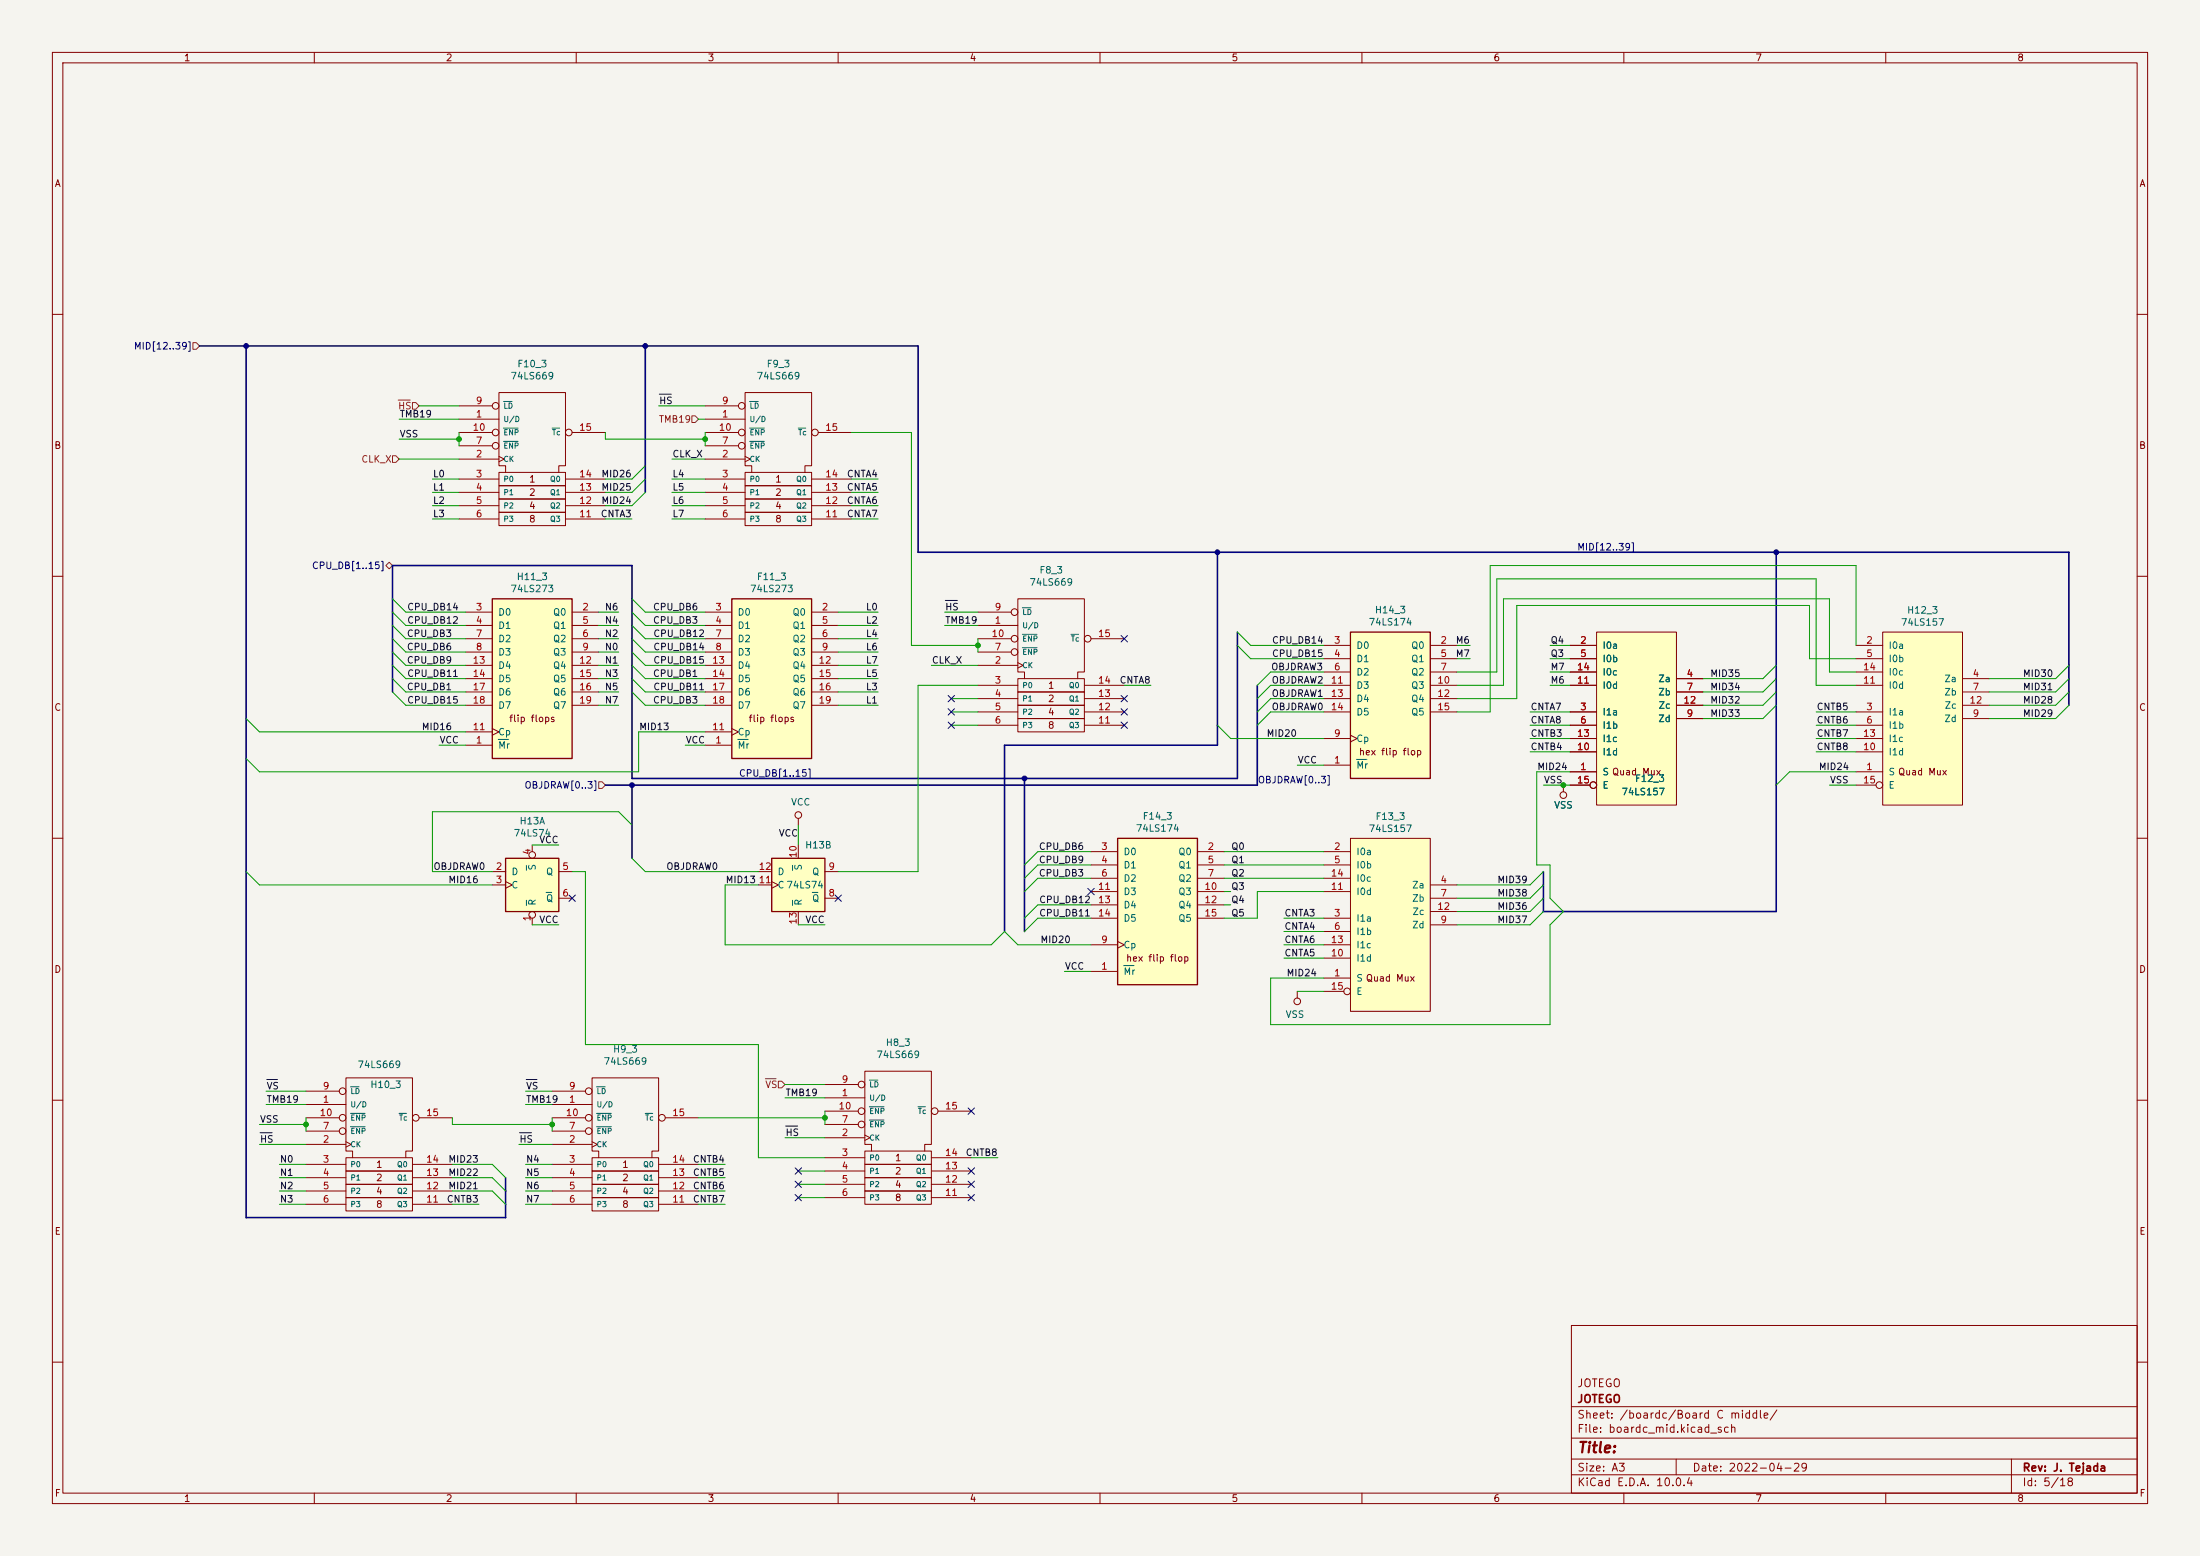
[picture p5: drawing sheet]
<svg xmlns="http://www.w3.org/2000/svg" width="420mm" height="297mm" viewBox="0 0 420 297" stroke-linecap="round" stroke-linejoin="round" font-family="sans-serif">
<path d="M0 0h420v297h-420z" fill="#f5f4ef" stroke="#f5f4ef" stroke-width=".19"/>
<g fill="none" stroke="#840000" stroke-width=".19">
<path d="M10 10h400v277h-400zM12 12h396v273h-396zM60 10v2M110 10v2M160 10v2M210 10v2M260 10v2M310 10v2M360 10v2M10 60h2M408 60h2M10 110h2"/>
<path d="M186.7 119.4h7.6M186.7 116.8h6.3M408 110h2M186.7 127h7.6M186.7 130.8h7.6M186.7 133.4h7.6M186.7 135.9h7.6M186.7 138.4h7.6M186.7 124.5h6.3M186.7 121.9h6.3M194.3 129.5h12.7v2.6h-12.7zM194.3 132.1h12.7v2.5h-12.7z"/>
<path d="M194.3 134.6h12.7v2.6h-12.7zM194.3 137.2h12.7v2.5h-12.7zM194.3 126.5l1 .5-1 .5M195.6 129.5v-1.2h-1.3v-14h12.7v14h-1.3v1.2M207 130.8h7.6M207 133.4h7.6M207 135.9h7.6M207 138.4h7.6M208.3 121.9h6.3M10 160h2M298.4 149.9v1.2M408 160h2"/>
<path d="M10 210h2M408 210h2M300 253h108v32h-108zM10 260h2M300 278.5h108M300 274.5h108M300 268.5h108M320 278.5v3M384 278.5v6.5M408 260h2M60 285v2M110 285v2"/>
<path d="M160 285v2M210 285v2M260 285v2M300 281.5h108M310 285v2M360 285v2"/>
<circle cx="193.7" cy="116.8" r=".63"/>
<circle cx="193.7" cy="124.5" r=".63"/>
<circle cx="193.7" cy="121.9" r=".63"/>
<circle cx="207.6" cy="121.9" r=".63"/>
<circle cx="298.4" cy="151.8" r=".63"/>
</g>
<path d="M195.2 116h1.6M195.2 123.6h2.8M195.2 121.1h2.8M204.5 121.1h1.4" fill="none" stroke="#006464" stroke-width=".19"/>
<path d="M139.7 114.3h15.2v30.5h-15.2z" fill="#ffffc2"/>
<path d="M139.7 114.3h15.2v30.5h-15.2z" fill="none" stroke="#840000" stroke-width=".25"/>
<g fill="none" stroke="#840000" stroke-width=".19">
<path d="M134.6 116.8h5.1M134.6 119.4h5.1M154.9 116.8h5.1M154.9 119.4h5.1M134.6 121.9h5.1M134.6 124.5h5.1M134.6 139.7h5.1M134.6 127h5.1M134.6 129.5h5.1M134.6 132.1h5.1M134.6 134.6h5.1M139.7 139.1l1.3 .6-1.3 .6"/>
<path d="M154.9 121.9h5.1M154.9 124.5h5.1M154.9 127h5.1M154.9 129.5h5.1M154.9 132.1h5.1M154.9 134.6h5.1M134.6 142.2h5.1"/>
</g>
<path d="M140.8 141.1h2" fill="none" stroke="#006464" stroke-width=".19"/>
<path d="M94 114.3h15.2v30.5h-15.2z" fill="#ffffc2"/>
<path d="M94 114.3h15.2v30.5h-15.2z" fill="none" stroke="#840000" stroke-width=".25"/>
<g fill="none" stroke="#840000" stroke-width=".19">
<path d="M88.9 116.8h5.1M88.9 119.4h5.1M109.2 116.8h5.1M109.2 119.4h5.1M88.9 121.9h5.1M88.9 124.5h5.1M88.9 139.7h5.1M88.9 127h5.1M88.9 129.5h5.1M88.9 132.1h5.1M88.9 134.6h5.1M94 139.1l1.2 .6-1.2 .6"/>
<path d="M109.2 121.9h5.1M109.2 124.5h5.1M109.2 127h5.1M109.2 129.5h5.1M109.2 132.1h5.1M109.2 134.6h5.1M88.9 142.2h5.1M247.6 189.2v1.3"/>
<circle cx="247.6" cy="191.1" r=".63"/>
</g>
<path d="M95.1 141.1h2" fill="none" stroke="#006464" stroke-width=".19"/>
<path d="M257.8 160h15.2v33h-15.2z" fill="#ffffc2"/>
<g fill="none" stroke="#840000" stroke-width=".19">
<path d="M252.7 162.6h5.1M252.7 175.3h5.1M252.7 165.1h5.1M252.7 177.8h5.1M252.7 170.2h5.1M252.7 167.6h5.1M257.8 160h15.2v33h-15.2zM273 168.9h5.1M273 171.5h5.1M273 176.5h5.1M273 174h5.1M252.7 186.7h5.1"/>
<path d="M252.7 182.9h5.1M252.7 180.3h5.1M252.7 189.2h3.8"/>
<circle cx="257.2" cy="189.2" r=".63"/>
</g>
<path d="M213.4 160h15.2v28h-15.2z" fill="#ffffc2"/>
<path d="M213.4 160h15.2v28h-15.2z" fill="none" stroke="#840000" stroke-width=".25"/>
<g fill="none" stroke="#840000" stroke-width=".19">
<path d="M208.3 162.6h5.1M208.3 165.1h5.1M208.3 167.6h5.1M208.3 170.2h5.1M208.3 172.7h5.1M208.3 175.3h5.1M213.4 179.7l1.2 .6-1.2 .7M228.6 162.6h5.1M228.6 165.1h5.1M228.6 167.6h5.1M228.6 170.2h5.1M228.6 172.7h5.1"/>
<path d="M228.6 175.3h5.1M208.3 185.4h5.1M208.3 180.3h5.1M157.5 209.6h7.6M157.5 217.2h7.6M157.5 214.6h6.3M157.5 207h6.3M157.5 212.1h6.3M165.1 219.7h12.7v2.5h-12.7zM165.1 216.7l1 .5-1 .5M166.4 219.7v-1.3h-1.3v-13.9h12.7v13.9h-1.3v1.3M179.1 212.1h6.3"/>
<path d="M157.5 221h7.6M157.5 223.5h7.6M157.5 226.1h7.6M157.5 228.6h7.6M165.1 222.2h12.7v2.6h-12.7zM165.1 224.8h12.7v2.5h-12.7zM165.1 227.3h12.7v2.6h-12.7zM177.8 221h7.6M177.8 223.5h7.6M177.8 226.1h7.6M177.8 228.6h7.6"/>
<circle cx="164.5" cy="212.1" r=".63"/>
<circle cx="164.5" cy="207" r=".63"/>
<circle cx="164.5" cy="214.6" r=".63"/>
<circle cx="178.4" cy="212.1" r=".63"/>
</g>
<path d="M214.5 184.3h2M166 213.8h2.8M166 206.2h1.6M166 211.3h2.8M175.2 211.3h1.5" fill="none" stroke="#006464" stroke-width=".19"/>
<path d="M257.8 120.7h15.2v27.9h-15.2z" fill="#ffffc2"/>
<path d="M257.8 120.7h15.2v27.9h-15.2z" fill="none" stroke="#840000" stroke-width=".25"/>
<g fill="none" stroke="#840000" stroke-width=".19">
<path d="M252.7 123.2h5.1M252.7 125.7h5.1M252.7 128.3h5.1M252.7 130.8h5.1M252.7 133.4h5.1M252.7 135.9h5.1M273 123.2h5.1M273 125.7h5.1M273 128.3h5.1M273 130.8h5.1M273 133.4h5.1M273 135.9h5.1"/>
<path d="M252.7 146.1h5.1M252.7 141h5.1M257.8 140.3l1.3 .7-1.3 .6"/>
</g>
<path d="M259 144.9h1.9" fill="none" stroke="#006464" stroke-width=".19"/>
<path d="M147.3 163.8h10.2v10.2h-10.2z" fill="#ffffc2"/>
<path d="M147.3 163.8h10.2v10.2h-10.2z" fill="none" stroke="#840000" stroke-width=".25"/>
<path d="M144.8 166.4h2.5M144.8 168.9h2.5M147.3 168.3l1.3 .6-1.3 .6M152.4 161.3v2.5M152.4 174v2.5M157.5 171.5h2.5M157.5 166.4h2.5" fill="none" stroke="#840000" stroke-width=".19"/>
<path d="M151.3 165.2v.9M151.3 171.8v1M155.1 170.3h1" fill="none" stroke="#006464" stroke-width=".19"/>
<path d="M304.8 120.7h15.2v33h-15.2z" fill="#ffffc2"/>
<g fill="none" stroke="#840000" stroke-width=".19">
<path d="M134.6 77.5h6.4M134.6 80h7.6M134.6 87.6h7.6M134.6 91.4h7.6M134.6 94h7.6M134.6 96.5h7.6M134.6 99.1h7.6M134.6 85.1h6.4M134.6 82.6h6.4M142.2 90.2h12.7v2.5h-12.7zM142.2 92.7h12.7v2.6h-12.7zM142.2 95.3h12.7v2.5h-12.7z"/>
<path d="M142.2 97.8h12.7v2.5h-12.7zM142.2 87.1l1.1 .5-1.1 .5M143.5 90.2v-1.3h-1.3v-14h12.7v14h-1.2v1.3M154.9 91.4h7.7M154.9 94h7.7M154.9 96.5h7.7M154.9 99.1h7.7M156.2 82.6h6.4M299.7 123.2h5.1M299.7 135.9h5.1M299.7 125.7h5.1M299.7 138.4h5.1"/>
<path d="M299.7 130.8h5.1M299.7 128.3h5.1M304.8 120.7h15.2v33h-15.2zM320 129.5h5.1M320 132.1h5.1M320 137.2h5.1M320 134.6h5.1M152.4 156.2v1.3M299.7 147.3h5.1M299.7 143.5h5.1M299.7 141h5.1M299.7 149.9h3.8"/>
<circle cx="141.6" cy="77.5" r=".63"/>
<circle cx="141.6" cy="82.5" r=".63"/>
<circle cx="141.6" cy="85.1" r=".63"/>
<circle cx="155.6" cy="82.5" r=".63"/>
<circle cx="152.4" cy="155.6" r=".63"/>
<circle cx="304.2" cy="149.9" r=".63"/>
</g>
<path d="M143.1 76.6h1.6M143.1 84.3h2.8M143.1 81.7h2.8M152.4 81.7h1.4" fill="none" stroke="#006464" stroke-width=".19"/>
<path d="M359.4 120.7h15.2v33h-15.2z" fill="#ffffc2"/>
<g fill="none" stroke="#840000" stroke-width=".19">
<path d="M87.6 77.5h6.4M87.6 80h7.6M87.6 87.6h7.6M87.6 91.4h7.6M87.6 94h7.6M87.6 96.5h7.6M87.6 99.1h7.6M87.6 85.1h6.4M87.6 82.6h6.4M95.2 90.2h12.7v2.5h-12.7zM95.2 92.7h12.7v2.6h-12.7zM95.2 95.3h12.7v2.5h-12.7z"/>
<path d="M95.2 97.8h12.7v2.5h-12.7zM95.2 87.1l1.1 .5-1.1 .5M96.5 90.2v-1.3h-1.3v-14h12.7v14h-1.2v1.3M107.9 91.4h7.7M107.9 94h7.7M107.9 96.5h7.7M107.9 99.1h7.7M109.2 82.6h6.4M354.3 123.2h5.1M354.3 135.9h5.1M354.3 125.7h5.1M354.3 138.4h5.1"/>
<path d="M354.3 130.8h5.1M354.3 128.3h5.1M359.4 120.7h15.2v33h-15.2zM374.6 129.5h5.1M374.6 132.1h5.1M374.6 137.2h5.1M374.6 134.6h5.1M354.3 147.3h5.1M354.3 143.5h5.1M354.3 141h5.1M354.3 149.9h3.8"/>
<circle cx="94.6" cy="77.5" r=".63"/>
<circle cx="94.6" cy="85.1" r=".63"/>
<circle cx="94.6" cy="82.5" r=".63"/>
<circle cx="108.6" cy="82.5" r=".63"/>
<circle cx="358.8" cy="149.9" r=".63"/>
</g>
<path d="M96.1 76.6h1.6M96.1 84.3h2.8M96.1 81.7h2.8M105.4 81.7h1.4" fill="none" stroke="#006464" stroke-width=".19"/>
<path d="M96.5 163.8h10.2v10.2h-10.2z" fill="#ffffc2"/>
<path d="M96.5 163.8h10.2v10.2h-10.2z" fill="none" stroke="#840000" stroke-width=".25"/>
<g fill="none" stroke="#840000" stroke-width=".19">
<path d="M299.7 123.2h5.1M299.7 135.9h5.1M299.7 125.7h5.1M299.7 138.4h5.1M299.7 130.8h5.1M299.7 128.3h5.1M320 129.5h5.1M320 132.1h5.1M320 137.2h5.1M320 134.6h5.1M299.7 147.3h5.1M299.7 143.5h5.1"/>
<path d="M299.7 141h5.1M299.7 149.9h3.8M94 166.4h2.5M94 168.9h2.5M96.5 168.3l1.3 .6-1.3 .6M101.6 161.3v1.3M101.6 175.3v1.2M106.7 166.4h2.5M106.7 171.5h2.5M58.4 210.8h7.6M58.4 218.4h7.6M58.4 215.9h6.4"/>
<path d="M58.4 208.3h6.4M58.4 213.4h6.4M66 217.9l1.1 .5-1.1 .5M80 213.4h6.4M105.4 210.8h7.6M105.4 218.4h7.6M105.4 215.9h6.4M105.4 208.3h6.4M105.4 213.4h6.4M113 217.9l1 .5-1 .5M127 213.4h6.3M58.4 222.2h7.6"/>
<path d="M58.4 224.8h7.6M58.4 227.3h7.6M58.4 229.9h7.6M66 221h12.7v2.5h-12.7zM66 223.5h12.7v2.6h-12.7zM66 226.1h12.7v2.5h-12.7zM66 228.6h12.7v2.5h-12.7zM67.3 221v-1.3h-1.3v-14h12.7v14h-1.2v1.3M78.7 222.2h7.7M78.7 224.8h7.7M78.7 227.3h7.7M78.7 229.9h7.7"/>
<path d="M105.4 222.2h7.6M105.4 224.8h7.6M105.4 227.3h7.6M105.4 229.9h7.6M113 221h12.7v2.5h-12.7zM113 223.5h12.7v2.6h-12.7zM113 226.1h12.7v2.5h-12.7zM113 228.6h12.7v2.5h-12.7zM114.3 221v-1.3h-1.3v-14h12.7v14h-1.2v1.3M125.7 222.2h7.6M125.7 224.8h7.6M125.7 227.3h7.6"/>
<path d="M125.7 229.9h7.6"/>
<circle cx="304.2" cy="149.9" r=".63"/>
<circle cx="101.6" cy="174.6" r=".63"/>
<circle cx="101.6" cy="163.2" r=".63"/>
<circle cx="65.4" cy="213.4" r=".63"/>
<circle cx="65.4" cy="208.3" r=".63"/>
<circle cx="65.4" cy="215.9" r=".63"/>
<circle cx="79.4" cy="213.4" r=".63"/>
<circle cx="112.4" cy="213.4" r=".63"/>
<circle cx="112.4" cy="208.3" r=".63"/>
<circle cx="112.4" cy="215.9" r=".63"/>
<circle cx="126.4" cy="213.4" r=".63"/>
</g>
<path d="M100.5 165.2v.9M100.5 171.8v1M104.3 170.3h1M66.9 215.1h2.8M66.9 207.4h1.6M66.9 212.5h2.8M76.2 212.5h1.4M113.9 215.1h2.8M113.9 207.4h1.6M113.9 212.5h2.8M123.2 212.5h1.4" fill="none" stroke="#006464" stroke-width=".19"/>
<path d="M36.8 65.4h.7l.6 .6-.6 .7h-.7zM76 76.4h2.3M78.7 76.8h.7l.6 .7-.6 .6h-.7zM132.1 79.4h.6l.6 .6-.6 .6h-.6zM74.9 87h.7l.6 .6-.6 .7h-.7zM73.7 108l.6-.7 .6 .7-.6 .6zM114.3 149.2h.6l.7 .7-.7 .6h-.6zM146.1 205.9h2.1M148.6 206.4h.6l.7 .6-.7 .6h-.6z" fill="none" stroke="#725600" stroke-width=".19"/>
<path d="M125.9 75.2h2.2M180.5 114.6h2.3M49.7 216.2h2.2M50.9 206.1h2.1M99.2 216.2h2.3M100.5 206.1h2M150 214.9h2.3" fill="none" stroke="#0f0f0f" stroke-width=".19"/>
<path d="M38.1 66h137.2v39.4h219.7v29.2M47 66v166.4h49.5v-7.6M123.2 66v28M232.4 105.4v36.8h-40.6v35.6M339.1 105.4v68.6h-44.5v-7.6M236.2 120.7v27.9h-115.6v-40.6h-45.7v24.1M240 130.8v19.1h-124.4M120.6 149.9v13.9M195.6 148.6v29.2" fill="none" stroke="#000084" stroke-width=".3"/>
<g fill="none" stroke="#009600" stroke-width=".19">
<path d="M80 77.5h7.6M125.7 77.5h8.9M76.2 83.8h11.4M76.2 87.6h11.4M76.2 80h11.4M82.5 99.1h5.1M82.5 96.5h5.1M82.5 94h5.1M82.5 91.4h5.1M87.6 82.6v2.5M115.6 99.1h5M115.6 82.6v1.2h19"/>
<path d="M123.2 94l-2.6 2.5h-5M123.2 91.4l-2.6 2.6h-5M123.2 88.9l-2.6 2.5h-5M128.3 99.1h6.3M128.3 96.5h6.3M128.3 94h6.3M128.3 91.4h6.3M128.3 87.6h6.3M133.3 80h1.3M134.6 82.6v2.5M162.6 99.1h5M162.6 96.5h5"/>
<path d="M162.6 82.6h11.4v40.6h12.7M162.6 94h5M162.6 91.4h5M74.9 119.4l2.6 2.5h11.4M74.9 116.8l2.6 2.6h11.4M74.9 114.3l2.6 2.5h11.4M114.3 119.4h3.8M114.3 116.8h3.8M120.6 119.4l2.6 2.5h11.4M120.6 116.8l2.6 2.6h11.4M120.6 114.3l2.6 2.5h11.4M160 119.4h7.6"/>
<path d="M160 116.8h7.6M180.3 119.4h6.4M180.3 116.8h6.4M47 137.2l2.5 2.5h39.4M74.9 124.5l2.6 2.5h11.4M74.9 129.5l2.6 2.6h11.4M74.9 127l2.6 2.5h11.4M74.9 132.1l2.6 2.5h11.4M74.9 121.9l2.6 2.6h11.4M114.3 127h3.8M114.3 132.1h3.8M114.3 121.9h3.8"/>
<path d="M114.3 129.5h3.8M114.3 134.6h3.8M114.3 124.5h3.8M120.6 124.5l2.6 2.5h11.4M120.6 129.5l2.6 2.6h11.4M120.6 127l2.6 2.5h11.4M120.6 132.1l2.6 2.5h11.4M120.6 121.9l2.6 2.6h11.4M134.6 139.7h-12.7v7.6h-72.4l-2.5-2.5M160 127h7.6M160 132.1h7.6M160 121.9h7.6"/>
<path d="M160 129.5h7.6M160 134.6h7.6M160 124.5h7.6M177.8 127h8.9M181.6 135.9h5.1M181.6 138.4h5.1M181.6 133.4h5.1M186.7 130.8h-11.4v35.6h-15.3M186.7 121.9v2.6M214.6 130.8h5.1M232.4 138.4l2.5 2.6h17.8M236.2 120.7l2.6 2.5h13.9"/>
<path d="M236.2 123.2l2.6 2.5h13.9M252.7 130.8h-10.1l-2.6 2.6M252.7 135.9h-10.1l-2.6 2.5M252.7 133.4h-10.1l-2.6 2.5M252.7 128.3h-10.1l-2.6 2.5M278.1 123.2h2.6M278.1 128.3h7.6v-17.8h61v20.3h7.6M278.1 125.7h2.6M292.1 135.9h7.6M292.1 138.4h7.6M295.9 123.2h3.8M295.9 130.8h3.8"/>
<path d="M295.9 125.7h3.8M295.9 128.3h3.8M339.1 129.5l-2.6 2.6h-11.4M339.1 127l-2.6 2.5h-11.4M339.1 132.1l-2.6 2.5h-11.4M339.1 134.6l-2.6 2.6h-11.4M346.7 135.9h7.6M346.7 138.4h7.6M354.3 123.2v-15.2h-69.8v27.9h-6.4M354.3 128.3h-5.1v-14h-62.2v16.5h-8.9M354.3 125.7h-8.9v-10.1h-55.8v17.8h-11.5M395 129.5l-2.6 2.6h-12.7"/>
<path d="M395 127l-2.6 2.5h-12.7M395 132.1l-2.6 2.5h-12.7M395 134.6l-2.6 2.6h-12.7M83.8 142.2h5.1M120.6 157.5l-2.5-2.6h-35.6v11.5h11.5M130.8 142.2h3.8M152.4 157.5v3.8M247.6 146.1h5.1M292.1 143.5h7.6M292.1 141h7.6M294.6 149.9h5.1M299.7 147.3h-6.3v17.8h2.5v6.4l2.5 2.5-2.5 2.5v19.1h-53.3v-8.9h10.1"/>
<path d="M346.7 143.5h7.6M346.7 141h7.6M349.2 149.9h5.1M354.3 147.3h-12.7l-2.5 2.6M47 166.4l2.5 2.5h44.5M101.6 176.5h5.1M101.6 161.3h5.1M109.2 166.4h2.6v33h33v21.6h12.7M120.6 163.8l2.6 2.6h21.6M144.8 168.9h-6.4v11.4h50.8l2.6-2.5 2.5 2.5h14M152.4 176.5h5.1M208.3 165.1h-10.2l-2.5 2.5"/>
<path d="M208.3 172.7h-10.2l-2.5 2.6M208.3 175.3h-10.2l-2.5 2.5M208.3 162.6h-10.2l-2.5 2.5M208.3 167.6h-10.2l-2.5 2.6M233.7 165.1h19M233.7 172.7h1.2M233.7 162.6h19M233.7 170.2h1.2M233.7 167.6h19M245.1 175.3h7.6M245.1 177.8h7.6M252.7 170.2h-12.7v5.1h-6.3"/>
<path d="M294.6 166.4l-2.5 2.5h-14M294.6 168.9l-2.5 2.6h-14M294.6 174l-2.5 2.5h-14M294.6 171.5l-2.5 2.5h-14M203.2 185.4h5.1M245.1 180.3h7.6M245.1 182.9h7.6M247.6 189.2h5.1M49.5 214.6h8.9M49.5 218.4h8.9M50.8 208.3h7.6M50.8 210.8h7.6"/>
<path d="M58.4 213.4v2.5M86.4 213.4v1.2h19M99.1 218.4h6.3M100.3 208.3h5.1M100.3 210.8h5.1M105.4 213.4v2.5M133.3 213.4h24.2M149.9 209.6h7.6M149.9 207h7.6M149.9 217.2h7.6M157.5 212.1v2.5M53.3 224.8h5.1"/>
<path d="M53.3 227.3h5.1M53.3 229.9h5.1M53.3 222.2h5.1M86.4 224.8h7.6l2.5 2.5M86.4 227.3h7.6l2.5 2.6M86.4 229.9h5M86.4 222.2h7.6l2.5 2.6M100.3 224.8h5.1M100.3 227.3h5.1M100.3 229.9h5.1M100.3 222.2h5.1M133.3 224.8h5.1"/>
<path d="M133.3 227.3h5.1M133.3 229.9h5.1M133.3 222.2h5.1M152.4 228.6h5.1M152.4 223.5h5.1M152.4 226.1h5.1M185.4 221h5.1"/>
</g>
<g fill="none" stroke="#000084" stroke-width=".19">
<path d="M181 132.7l1.2 1.3M181 137.8l1.2 1.2M181 135.3l1.2 1.2M182.2 132.7l-1.2 1.3M182.2 137.8l-1.2 1.2M182.2 135.3l-1.2 1.2M214 121.3l1.2 1.2M214 135.3l1.2 1.2M214 132.7l1.2 1.3M214 137.8l1.2 1.2M215.2 121.3l-1.2 1.2M215.2 135.3l-1.2 1.2"/>
<path d="M215.2 132.7l-1.2 1.3M215.2 137.8l-1.2 1.2M108.6 170.8l1.2 1.3M109.8 170.8l-1.2 1.3M159.4 170.8l1.2 1.3M160.6 170.8l-1.2 1.3M207.7 169.6l1.2 1.2M208.9 169.6l-1.2 1.2M184.8 211.5l1.2 1.2M186 211.5l-1.2 1.2M151.8 228l1.2 1.2M151.8 222.9l1.2 1.2"/>
<path d="M151.8 225.5l1.2 1.2M153 225.5l-1.2 1.2M153 228l-1.2 1.2M153 222.9l-1.2 1.2M184.8 225.5l1.2 1.2M184.8 222.9l1.2 1.2M184.8 228l1.2 1.2M186 225.5l-1.2 1.2M186 222.9l-1.2 1.2M186 228l-1.2 1.2"/>
</g>
<g fill="#000084" stroke="#000084" stroke-width=".19">
<circle cx="339.1" cy="105.4" r=".46"/>
<circle cx="232.4" cy="105.4" r=".46"/>
<circle cx="195.6" cy="148.6" r=".46"/>
<circle cx="123.2" cy="66" r=".46"/>
<circle cx="47" cy="66" r=".46"/>
<circle cx="120.6" cy="149.9" r=".46"/>
</g>
<g fill="#009600" stroke="#009600" stroke-width=".19">
<circle cx="298.4" cy="149.9" r=".46"/>
<circle cx="186.7" cy="123.2" r=".46"/>
<circle cx="157.5" cy="213.4" r=".46"/>
<circle cx="134.6" cy="83.8" r=".46"/>
<circle cx="87.6" cy="83.8" r=".46"/>
<circle cx="105.4" cy="214.6" r=".46"/>
<circle cx="58.4" cy="214.6" r=".46"/>
</g>
<text font-size="2" fill="#840000" x="301" y="277.8">Title:</text>
<g font-size="1.5" fill="#840000">
<text x="301" y="268.1">JOTEGO</text>
<text x="301" y="265.1">JOTEGO</text>
<text x="301" y="273.8">File: boardc_mid.kicad_sch</text>
<text x="301" y="271.1">Sheet: /boardc/Board C middle/</text>
<text x="301" y="281.2">Size: A3</text>
<text x="323" y="281.2">Date: 2022-04-29</text>
<text x="386" y="281.2">Rev: J. Tejada</text>
<text x="301" y="284">KiCad E.D.A. 10.0.4</text>
<text x="386" y="284">Id: 5/18</text>
</g>
<g font-size="1.3" fill="#840000">
<text x="35" y="12">1</text>
<text x="85" y="12">2</text>
<text x="135" y="12">3</text>
<text x="185" y="12">4</text>
<text x="235" y="12">5</text>
<text x="285" y="12">6</text>
<text x="335" y="12">7</text>
<text x="385" y="12">8</text>
<text x="10.3" y="36">A</text>
<text x="408.3" y="36">A</text>
<text x="10.3" y="86">B</text>
<text x="408.2" y="86">B</text>
<text x="100.9" y="92.4">1</text>
<text x="100.9" y="95">2</text>
<text x="147.9" y="92.4">1</text>
<text x="147.9" y="95">2</text>
<text x="100.9" y="97.5">4</text>
<text x="100.9" y="100">8</text>
<text x="147.9" y="97.5">4</text>
<text x="147.9" y="100">8</text>
<text x="200" y="131.8">1</text>
<text x="10.3" y="136">C</text>
<text x="200" y="134.3">2</text>
<text x="200" y="136.9">4</text>
<text x="408.2" y="136">C</text>
<text x="97.1" y="138.1">flip flops</text>
<text x="142.8" y="138.1">flip flops</text>
<text x="200" y="139.4">8</text>
<text x="259.3" y="144.5">hex flip flop</text>
<text x="10.3" y="186">D</text>
<text x="214.9" y="183.9">hex flip flop</text>
<text x="408.2" y="186">D</text>
<text x="170.7" y="222">1</text>
<text x="71.7" y="223.2">1</text>
<text x="71.7" y="225.8">2</text>
<text x="118.7" y="223.2">1</text>
<text x="118.7" y="225.8">2</text>
<text x="170.7" y="224.5">2</text>
<text x="170.7" y="227">4</text>
<text x="71.7" y="228.3">4</text>
<text x="71.7" y="230.8">8</text>
<text x="118.7" y="228.3">4</text>
<text x="118.7" y="230.8">8</text>
<text x="170.7" y="229.6">8</text>
<text x="10.3" y="236">E</text>
<text x="408.3" y="236">E</text>
<text x="10.3" y="286">F</text>
<text x="35" y="287">1</text>
<text x="85" y="287">2</text>
<text x="135" y="287">3</text>
<text x="185" y="287">4</text>
<text x="235" y="287">5</text>
<text x="285" y="287">6</text>
<text x="335" y="287">7</text>
<text x="385" y="287">8</text>
<text x="408.3" y="286">F</text>
</g>
<g font-size="1.3" fill="#000084">
<text x="25.5" y="67">MID[12..39]</text>
<text x="301" y="105.4">MID[12..39]</text>
<text x="59.4" y="108.9">CPU_DB[1..15]</text>
<text x="141" y="148.6">CPU_DB[1..15]</text>
<text x="240" y="149.8">OBJDRAW[0..3]</text>
<text x="100" y="150.8">OBJDRAW[0..3]</text>
</g>
<g font-size="1.3" fill="#006464">
<text x="98.7" y="70.4">F10_3</text>
<text x="146.3" y="70.4">F9_3</text>
<text x="97.4" y="72.7">74LS669</text>
<text x="144.3" y="72.7">74LS669</text>
<text x="97.4" y="113.3">74LS273</text>
<text x="98.5" y="111">H11_3</text>
<text x="143.1" y="113.3">74LS273</text>
<text x="144.4" y="111">F11_3</text>
<text x="196.4" y="112.1">74LS669</text>
<text x="198.3" y="109.8">F8_3</text>
<text x="95" y="117.8">D0</text>
<text x="105.5" y="117.8">Q0</text>
<text x="140.7" y="117.8">D0</text>
<text x="151.2" y="117.8">Q0</text>
<text x="261.2" y="119.7">74LS174</text>
<text x="262.4" y="117.4">H14_3</text>
<text x="362.8" y="119.7">74LS157</text>
<text x="364" y="117.4">H12_3</text>
<text x="95" y="120.4">D1</text>
<text x="95" y="122.9">D2</text>
<text x="95" y="125.4">D3</text>
<text x="105.5" y="120.4">Q1</text>
<text x="105.5" y="122.9">Q2</text>
<text x="105.5" y="125.4">Q3</text>
<text x="140.7" y="120.4">D1</text>
<text x="140.7" y="122.9">D2</text>
<text x="140.7" y="125.4">D3</text>
<text x="151.2" y="120.4">Q1</text>
<text x="151.2" y="122.9">Q2</text>
<text x="151.2" y="125.4">Q3</text>
<text x="258.8" y="124.2">D0</text>
<text x="269.3" y="124.2">Q0</text>
<text x="305.8" y="124.2">I0a</text>
<text x="360.4" y="124.2">I0a</text>
<text x="95" y="128">D4</text>
<text x="95" y="130.5">D5</text>
<text x="105.5" y="128">Q4</text>
<text x="105.5" y="130.5">Q5</text>
<text x="140.7" y="128">D4</text>
<text x="140.7" y="130.5">D5</text>
<text x="151.2" y="128">Q4</text>
<text x="151.2" y="130.5">Q5</text>
<text x="258.8" y="126.7">D1</text>
<text x="258.8" y="129.2">D2</text>
<text x="258.8" y="131.8">D3</text>
<text x="269.3" y="126.7">Q1</text>
<text x="269.3" y="129.2">Q2</text>
<text x="269.3" y="131.8">Q3</text>
<text x="305.8" y="126.7">I0b</text>
<text x="305.8" y="131.8">I0d</text>
<text x="305.8" y="129.2">I0c</text>
<text x="316.5" y="130.5">Za</text>
<text x="360.4" y="126.7">I0b</text>
<text x="360.4" y="131.8">I0d</text>
<text x="360.4" y="129.2">I0c</text>
<text x="371.1" y="130.5">Za</text>
<text x="95" y="133.1">D6</text>
<text x="95" y="135.6">D7</text>
<text x="105.5" y="133.1">Q6</text>
<text x="105.5" y="135.6">Q7</text>
<text x="140.7" y="133.1">D6</text>
<text x="140.7" y="135.6">D7</text>
<text x="151.2" y="133.1">Q6</text>
<text x="151.2" y="135.6">Q7</text>
<text x="258.8" y="134.3">D4</text>
<text x="258.8" y="136.9">D5</text>
<text x="269.3" y="134.3">Q4</text>
<text x="269.3" y="136.9">Q5</text>
<text x="305.8" y="136.9">I1a</text>
<text x="316.5" y="133.1">Zb</text>
<text x="316.5" y="135.6">Zc</text>
<text x="360.4" y="136.9">I1a</text>
<text x="371.1" y="133.1">Zb</text>
<text x="371.1" y="135.6">Zc</text>
<text x="95" y="143.2">Mr</text>
<text x="95" y="140.7">Cp</text>
<text x="140.7" y="143.2">Mr</text>
<text x="140.7" y="140.7">Cp</text>
<text x="258.8" y="141.9">Cp</text>
<text x="305.8" y="139.4">I1b</text>
<text x="305.8" y="141.9">I1c</text>
<text x="316.5" y="138.1">Zd</text>
<text x="360.4" y="139.4">I1b</text>
<text x="360.4" y="141.9">I1c</text>
<text x="371.1" y="138.1">Zd</text>
<text x="258.8" y="147">Mr</text>
<text x="305.8" y="148.3">S Quad Mux</text>
<text x="305.8" y="144.5">I1d</text>
<text x="305.8" y="148.3">S</text>
<text x="312" y="149.6">F12_3</text>
<text x="360.4" y="148.3">S Quad Mux</text>
<text x="360.4" y="144.5">I1d</text>
<text x="150.9" y="154.1">VCC</text>
<text x="296.6" y="154.6">VSS</text>
<text x="305.8" y="150.8">E</text>
<text x="309.4" y="152.1">74LS157</text>
<text x="360.4" y="150.8">E</text>
<text x="98" y="160">74LS74</text>
<text x="99.1" y="157.7">H13A</text>
<text x="216.7" y="159.1">74LS174</text>
<text x="218" y="156.7">F14_3</text>
<text x="261.2" y="159.1">74LS157</text>
<text x="262.5" y="156.8">F13_3</text>
<text x="97.5" y="167.3">D</text>
<text x="102.6" y="166.3" transform="rotate(-90 102.6 166.3)">S</text>
<text x="104.1" y="167.3">Q</text>
<text x="148.3" y="167.3">D</text>
<text x="153.4" y="166.3" transform="rotate(-90 153.4 166.3)">S</text>
<text x="153.6" y="162.3">H13B</text>
<text x="154.9" y="167.3">Q</text>
<text x="214.4" y="163.5">D0</text>
<text x="214.4" y="166.1">D1</text>
<text x="224.8" y="163.5">Q0</text>
<text x="224.8" y="166.1">Q1</text>
<text x="258.8" y="163.5">I0a</text>
<text x="258.8" y="166.1">I0b</text>
<text x="97.5" y="169.9">C</text>
<text x="102.6" y="173" transform="rotate(-90 102.6 173)">R</text>
<text x="104.1" y="172.4">Q</text>
<text x="148.3" y="169.9">C 74LS74</text>
<text x="153.4" y="173" transform="rotate(-90 153.4 173)">R</text>
<text x="154.9" y="172.4">Q</text>
<text x="214.4" y="168.6">D2</text>
<text x="214.4" y="171.2">D3</text>
<text x="214.4" y="173.7">D4</text>
<text x="224.8" y="168.6">Q2</text>
<text x="224.8" y="171.2">Q3</text>
<text x="224.8" y="173.7">Q4</text>
<text x="258.8" y="171.2">I0d</text>
<text x="258.8" y="168.6">I0c</text>
<text x="269.5" y="169.9">Za</text>
<text x="269.5" y="172.4">Zb</text>
<text x="214.4" y="176.2">D5</text>
<text x="224.8" y="176.2">Q5</text>
<text x="258.8" y="176.2">I1a</text>
<text x="258.8" y="178.8">I1b</text>
<text x="269.5" y="177.5">Zd</text>
<text x="269.5" y="175">Zc</text>
<text x="214.4" y="181.3">Cp</text>
<text x="258.8" y="183.9">I1d</text>
<text x="258.8" y="181.3">I1c</text>
<text x="214.4" y="186.4">Mr</text>
<text x="258.8" y="187.7">S Quad Mux</text>
<text x="258.8" y="190.2">E</text>
<text x="245.3" y="194.6">VSS</text>
<text x="115.1" y="203.5">74LS669</text>
<text x="116.9" y="201.2">H9_3</text>
<text x="167.2" y="202.3">74LS669</text>
<text x="169" y="200">H8_3</text>
<text x="68.1" y="204.2">74LS669</text>
<text x="70.6" y="208">H10_3</text>
</g>
<g font-size="1.3" fill="#a90000">
<text x="90.7" y="77.4">9</text>
<text x="137.7" y="77.4">9</text>
<text x="90.1" y="82.5">10</text>
<text x="90.7" y="80">1</text>
<text x="110.4" y="82.5">15</text>
<text x="137.1" y="82.5">10</text>
<text x="137.7" y="80">1</text>
<text x="157.4" y="82.5">15</text>
<text x="90.7" y="87.6">2</text>
<text x="90.7" y="85.1">7</text>
<text x="137.7" y="87.6">2</text>
<text x="137.7" y="85.1">7</text>
<text x="90.7" y="91.4">3</text>
<text x="90.7" y="94">4</text>
<text x="110.4" y="94">13</text>
<text x="110.4" y="91.4">14</text>
<text x="137.7" y="91.4">3</text>
<text x="137.7" y="94">4</text>
<text x="157.4" y="94">13</text>
<text x="157.4" y="91.4">14</text>
<text x="90.7" y="96.5">5</text>
<text x="90.7" y="99">6</text>
<text x="110.4" y="99">11</text>
<text x="110.4" y="96.5">12</text>
<text x="137.7" y="96.5">5</text>
<text x="137.7" y="99">6</text>
<text x="157.4" y="99">11</text>
<text x="157.4" y="96.5">12</text>
<text x="90.7" y="116.8">3</text>
<text x="90.7" y="119.4">4</text>
<text x="111.1" y="116.8">2</text>
<text x="111.1" y="119.4">5</text>
<text x="136.5" y="116.8">3</text>
<text x="136.5" y="119.4">4</text>
<text x="156.8" y="116.8">2</text>
<text x="156.8" y="119.4">5</text>
<text x="189.8" y="119.4">1</text>
<text x="189.8" y="116.8">9</text>
<text x="90.7" y="121.9">7</text>
<text x="90.7" y="124.4">8</text>
<text x="111.1" y="121.9">6</text>
<text x="111.1" y="124.4">9</text>
<text x="136.5" y="121.9">7</text>
<text x="136.5" y="124.4">8</text>
<text x="156.8" y="121.9">6</text>
<text x="156.8" y="124.4">9</text>
<text x="189.2" y="121.9">10</text>
<text x="189.8" y="124.4">7</text>
<text x="209.5" y="121.9">15</text>
<text x="254.6" y="123.2">3</text>
<text x="254.6" y="125.7">4</text>
<text x="274.9" y="123.2">2</text>
<text x="274.9" y="125.7">5</text>
<text x="301.6" y="123.2">2</text>
<text x="301.6" y="125.7">5</text>
<text x="356.2" y="123.2">2</text>
<text x="356.2" y="125.7">5</text>
<text x="90.1" y="127">13</text>
<text x="90.1" y="129.5">14</text>
<text x="110.4" y="127">12</text>
<text x="110.4" y="129.5">15</text>
<text x="135.8" y="127">13</text>
<text x="135.8" y="129.5">14</text>
<text x="156.2" y="127">12</text>
<text x="156.2" y="129.5">15</text>
<text x="189.8" y="127">2</text>
<text x="189.8" y="130.8">3</text>
<text x="209.5" y="130.8">14</text>
<text x="254" y="130.8">11</text>
<text x="254.6" y="128.2">6</text>
<text x="274.3" y="130.8">10</text>
<text x="274.9" y="128.2">7</text>
<text x="300.9" y="130.8">11</text>
<text x="300.9" y="128.2">14</text>
<text x="321.9" y="129.5">4</text>
<text x="355.6" y="130.8">11</text>
<text x="355.6" y="128.2">14</text>
<text x="376.5" y="129.5">4</text>
<text x="90.1" y="132.1">17</text>
<text x="90.1" y="134.6">18</text>
<text x="110.4" y="132.1">16</text>
<text x="110.4" y="134.6">19</text>
<text x="135.8" y="132.1">17</text>
<text x="135.8" y="134.6">18</text>
<text x="156.2" y="132.1">16</text>
<text x="156.2" y="134.6">19</text>
<text x="189.8" y="133.3">4</text>
<text x="189.8" y="135.9">5</text>
<text x="209.5" y="135.9">12</text>
<text x="209.5" y="133.3">13</text>
<text x="254" y="133.3">13</text>
<text x="254" y="135.9">14</text>
<text x="274.3" y="133.3">12</text>
<text x="274.3" y="135.9">15</text>
<text x="301.6" y="135.9">3</text>
<text x="321.3" y="134.6">12</text>
<text x="321.9" y="132.1">7</text>
<text x="321.9" y="137.1">9</text>
<text x="356.2" y="135.9">3</text>
<text x="375.9" y="134.6">12</text>
<text x="376.5" y="132.1">7</text>
<text x="376.5" y="137.1">9</text>
<text x="90.1" y="139.7">11</text>
<text x="90.7" y="142.2">1</text>
<text x="135.8" y="139.7">11</text>
<text x="136.5" y="142.2">1</text>
<text x="189.8" y="138.4">6</text>
<text x="209.5" y="138.4">11</text>
<text x="254.6" y="140.9">9</text>
<text x="300.9" y="143.5">10</text>
<text x="300.9" y="140.9">13</text>
<text x="301.6" y="138.4">6</text>
<text x="355.6" y="143.5">10</text>
<text x="355.6" y="140.9">13</text>
<text x="356.2" y="138.4">6</text>
<text x="254.6" y="146">1</text>
<text x="300.9" y="149.8">15</text>
<text x="301.6" y="147.3">1</text>
<text x="355.6" y="149.8">15</text>
<text x="356.2" y="147.3">1</text>
<text x="94.5" y="166.3">2</text>
<text x="101.6" y="163.3" transform="rotate(-90 101.6 163.3)">4</text>
<text x="107.2" y="166.3">5</text>
<text x="144.7" y="166.3">12</text>
<text x="152.4" y="163.9" transform="rotate(-90 152.4 163.9)">10</text>
<text x="158" y="166.3">9</text>
<text x="210.1" y="162.5">3</text>
<text x="210.1" y="165.1">4</text>
<text x="210.1" y="167.6">6</text>
<text x="230.4" y="162.5">2</text>
<text x="230.4" y="165.1">5</text>
<text x="230.4" y="167.6">7</text>
<text x="254" y="167.6">14</text>
<text x="254.6" y="162.5">2</text>
<text x="254.6" y="165.1">5</text>
<text x="94.5" y="168.9">3</text>
<text x="107.2" y="171.4">6</text>
<text x="144.7" y="168.9">11</text>
<text x="158" y="171.4">8</text>
<text x="209.5" y="170.2">11</text>
<text x="209.5" y="172.7">13</text>
<text x="229.8" y="170.2">10</text>
<text x="229.8" y="172.7">12</text>
<text x="254" y="170.2">11</text>
<text x="274.3" y="174">12</text>
<text x="274.9" y="168.9">4</text>
<text x="274.9" y="171.4">7</text>
<text x="101.6" y="176" transform="rotate(-90 101.6 176)">1</text>
<text x="152.4" y="176.6" transform="rotate(-90 152.4 176.6)">13</text>
<text x="209.5" y="175.2">14</text>
<text x="229.8" y="175.2">15</text>
<text x="254.6" y="175.2">3</text>
<text x="254.6" y="177.8">6</text>
<text x="274.9" y="176.5">9</text>
<text x="210.1" y="185.4">1</text>
<text x="210.1" y="180.3">9</text>
<text x="254" y="182.9">10</text>
<text x="254" y="180.3">13</text>
<text x="254" y="189.2">15</text>
<text x="254.6" y="186.7">1</text>
<text x="61.5" y="208.3">9</text>
<text x="108.5" y="208.3">9</text>
<text x="160.6" y="209.5">1</text>
<text x="160.6" y="207">9</text>
<text x="60.9" y="213.3">10</text>
<text x="61.5" y="210.8">1</text>
<text x="61.5" y="215.9">7</text>
<text x="81.2" y="213.3">15</text>
<text x="107.9" y="213.3">10</text>
<text x="108.5" y="210.8">1</text>
<text x="108.5" y="215.9">7</text>
<text x="128.2" y="213.3">15</text>
<text x="160" y="212.1">10</text>
<text x="160.6" y="214.6">7</text>
<text x="180.3" y="212.1">15</text>
<text x="61.5" y="218.4">2</text>
<text x="108.5" y="218.4">2</text>
<text x="160.6" y="217.1">2</text>
<text x="160.6" y="221">3</text>
<text x="180.3" y="221">14</text>
<text x="61.5" y="222.2">3</text>
<text x="61.5" y="224.8">4</text>
<text x="61.5" y="227.3">5</text>
<text x="81.2" y="227.3">12</text>
<text x="81.2" y="224.8">13</text>
<text x="81.2" y="222.2">14</text>
<text x="108.5" y="222.2">3</text>
<text x="108.5" y="224.8">4</text>
<text x="108.5" y="227.3">5</text>
<text x="128.2" y="227.3">12</text>
<text x="128.2" y="224.8">13</text>
<text x="128.2" y="222.2">14</text>
<text x="160.6" y="223.5">4</text>
<text x="160.6" y="226">5</text>
<text x="180.3" y="226">12</text>
<text x="180.3" y="223.5">13</text>
<text x="61.5" y="229.8">6</text>
<text x="81.2" y="229.8">11</text>
<text x="108.5" y="229.8">6</text>
<text x="128.2" y="229.8">11</text>
<text x="160.6" y="228.6">6</text>
<text x="180.3" y="228.6">11</text>
</g>
<g font-size="1.3" fill="#0f0f0f">
<text x="125.7" y="77.4">HS</text>
<text x="76.2" y="80">TMB19</text>
<text x="76.2" y="83.8">VSS</text>
<text x="128.3" y="87.6">CLK_X</text>
<text x="82.5" y="93.9">L1</text>
<text x="82.5" y="91.4">L0</text>
<text x="114.7" y="91.4">MID26</text>
<text x="114.7" y="93.9">MID25</text>
<text x="128.3" y="91.4">L4</text>
<text x="128.3" y="93.9">L5</text>
<text x="161.6" y="93.9">CNTA5</text>
<text x="161.6" y="91.4">CNTA4</text>
<text x="82.5" y="99">L3</text>
<text x="82.5" y="96.5">L2</text>
<text x="114.6" y="99">CNTA3</text>
<text x="114.7" y="96.5">MID24</text>
<text x="128.3" y="96.5">L6</text>
<text x="128.3" y="99">L7</text>
<text x="161.6" y="99">CNTA7</text>
<text x="161.6" y="96.5">CNTA6</text>
<text x="77.6" y="116.8">CPU_DB14</text>
<text x="77.6" y="119.3">CPU_DB12</text>
<text x="115.4" y="119.3">N4</text>
<text x="115.4" y="116.8">N6</text>
<text x="124.6" y="116.8">CPU_DB6</text>
<text x="124.6" y="119.3">CPU_DB3</text>
<text x="165.2" y="119.3">L2</text>
<text x="165.2" y="116.8">L0</text>
<text x="180.3" y="116.8">HS</text>
<text x="180.3" y="119.3">TMB19</text>
<text x="77.6" y="121.9">CPU_DB3</text>
<text x="77.6" y="124.4">CPU_DB6</text>
<text x="115.4" y="124.4">N0</text>
<text x="115.4" y="121.9">N2</text>
<text x="124.6" y="124.4">CPU_DB14</text>
<text x="124.6" y="121.9">CPU_DB12</text>
<text x="165.2" y="121.9">L4</text>
<text x="165.2" y="124.4">L6</text>
<text x="242.7" y="123.2">CPU_DB14</text>
<text x="242.7" y="125.7">CPU_DB15</text>
<text x="277.8" y="123.2">M6</text>
<text x="277.8" y="125.7">M7</text>
<text x="295.9" y="125.7">Q3</text>
<text x="295.9" y="123.2">Q4</text>
<text x="77.6" y="127">CPU_DB9</text>
<text x="77.6" y="129.5">CPU_DB11</text>
<text x="115.4" y="129.5">N3</text>
<text x="115.4" y="127">N1</text>
<text x="124.6" y="129.5">CPU_DB1</text>
<text x="124.6" y="127">CPU_DB15</text>
<text x="165.2" y="127">L7</text>
<text x="165.2" y="129.5">L5</text>
<text x="177.8" y="127">CLK_X</text>
<text x="213.6" y="130.8">CNTA8</text>
<text x="242.6" y="128.2">OBJDRAW3</text>
<text x="242.7" y="130.8">OBJDRAW2</text>
<text x="295.9" y="128.2">M7</text>
<text x="295.9" y="130.8">M6</text>
<text x="326.4" y="129.5">MID35</text>
<text x="386.1" y="129.5">MID30</text>
<text x="77.6" y="132">CPU_DB1</text>
<text x="77.6" y="134.6">CPU_DB15</text>
<text x="115.4" y="132">N5</text>
<text x="115.4" y="134.6">N7</text>
<text x="124.6" y="134.6">CPU_DB3</text>
<text x="124.6" y="132">CPU_DB11</text>
<text x="165.2" y="134.6">L1</text>
<text x="165.2" y="132">L3</text>
<text x="242.7" y="135.9">OBJDRAW0</text>
<text x="242.7" y="133.3">OBJDRAW1</text>
<text x="292.1" y="135.9">CNTA7</text>
<text x="326.4" y="137.1">MID33</text>
<text x="326.4" y="134.6">MID32</text>
<text x="326.4" y="132">MID34</text>
<text x="346.7" y="135.9">CNTB5</text>
<text x="386.1" y="132">MID31</text>
<text x="386.1" y="137.1">MID29</text>
<text x="386.1" y="134.6">MID28</text>
<text x="80.4" y="139.7">MID16</text>
<text x="83.8" y="142.2">VCC</text>
<text x="121.9" y="139.7">MID13</text>
<text x="130.8" y="142.2">VCC</text>
<text x="241.7" y="140.9">MID20</text>
<text x="292.1" y="143.5">CNTB4</text>
<text x="292.1" y="140.9">CNTB3</text>
<text x="292.1" y="138.4">CNTA8</text>
<text x="346.7" y="143.5">CNTB8</text>
<text x="346.7" y="138.4">CNTB6</text>
<text x="346.7" y="140.9">CNTB7</text>
<text x="247.6" y="146">VCC</text>
<text x="293.4" y="147.3">MID24</text>
<text x="294.6" y="149.8">VSS</text>
<text x="347.1" y="147.3">MID24</text>
<text x="349.2" y="149.8">VSS</text>
<text x="102.8" y="161.3">VCC</text>
<text x="148.6" y="160">VCC</text>
<text x="82.6" y="166.3">OBJDRAW0</text>
<text x="127.1" y="166.3">OBJDRAW0</text>
<text x="198.2" y="167.6">CPU_DB3</text>
<text x="198.2" y="162.5">CPU_DB6</text>
<text x="198.2" y="165.1">CPU_DB9</text>
<text x="234.9" y="165.1">Q1</text>
<text x="234.9" y="162.5">Q0</text>
<text x="234.9" y="167.6">Q2</text>
<text x="85.5" y="168.9">MID16</text>
<text x="138.4" y="168.9">MID13</text>
<text x="198.3" y="172.7">CPU_DB12</text>
<text x="234.9" y="170.1">Q3</text>
<text x="234.9" y="172.7">Q4</text>
<text x="285.8" y="168.9">MID39</text>
<text x="285.8" y="171.4">MID38</text>
<text x="285.8" y="174">MID36</text>
<text x="102.8" y="176.5">VCC</text>
<text x="153.6" y="176.5">VCC</text>
<text x="198.3" y="175.2">CPU_DB11</text>
<text x="234.9" y="175.2">Q5</text>
<text x="245.1" y="175.2">CNTA3</text>
<text x="245.1" y="177.8">CNTA4</text>
<text x="285.8" y="176.5">MID37</text>
<text x="198.5" y="180.3">MID20</text>
<text x="203.2" y="185.4">VCC</text>
<text x="245.1" y="180.3">CNTA6</text>
<text x="245.1" y="182.8">CNTA5</text>
<text x="245.5" y="186.7">MID24</text>
<text x="50.8" y="208.2">VS</text>
<text x="100.3" y="208.2">VS</text>
<text x="149.9" y="209.5">TMB19</text>
<text x="49.5" y="214.6">VSS</text>
<text x="50.8" y="210.8">TMB19</text>
<text x="100.3" y="210.8">TMB19</text>
<text x="49.5" y="218.4">HS</text>
<text x="99.1" y="218.4">HS</text>
<text x="149.9" y="217.1">HS</text>
<text x="184.2" y="220.9">CNTB8</text>
<text x="53.3" y="222.2">N0</text>
<text x="53.3" y="224.8">N1</text>
<text x="53.3" y="227.3">N2</text>
<text x="85.5" y="224.8">MID22</text>
<text x="85.5" y="227.3">MID21</text>
<text x="85.5" y="222.2">MID23</text>
<text x="100.3" y="224.8">N5</text>
<text x="100.3" y="222.2">N4</text>
<text x="100.3" y="227.3">N6</text>
<text x="132.2" y="224.8">CNTB5</text>
<text x="132.2" y="222.2">CNTB4</text>
<text x="132.2" y="227.3">CNTB6</text>
<text x="53.3" y="229.8">N3</text>
<text x="85.2" y="229.8">CNTB3</text>
<text x="100.3" y="229.8">N7</text>
<text x="132.2" y="229.8">CNTB7</text>
</g>
<g font-size="1.3" fill="#725600">
<text x="75.9" y="78.4">HS</text>
<text x="125.7" y="81">TMB19</text>
<text x="68.9" y="88.6">CLK_X</text>
<text x="146" y="208">VS</text>
</g>
<g font-size="1" fill="#006464">
<text x="96" y="80.8">U/D</text>
<text x="96" y="78.2">LD</text>
<text x="96" y="83.3">ENP</text>
<text x="105.3" y="83.3">Tc</text>
<text x="143" y="80.8">U/D</text>
<text x="143" y="78.2">LD</text>
<text x="143" y="83.3">ENP</text>
<text x="152.3" y="83.3">Tc</text>
<text x="96" y="88.4">CK</text>
<text x="96" y="85.9">ENP</text>
<text x="143" y="88.4">CK</text>
<text x="143" y="85.9">ENP</text>
<text x="96" y="92.2">P0</text>
<text x="96" y="94.8">P1</text>
<text x="104.9" y="94.8">Q1</text>
<text x="104.9" y="92.2">Q0</text>
<text x="143" y="92.2">P0</text>
<text x="143" y="94.8">P1</text>
<text x="151.9" y="94.8">Q1</text>
<text x="151.9" y="92.2">Q0</text>
<text x="96" y="97.3">P2</text>
<text x="96" y="99.8">P3</text>
<text x="104.9" y="99.8">Q3</text>
<text x="104.9" y="97.3">Q2</text>
<text x="143" y="97.3">P2</text>
<text x="143" y="99.8">P3</text>
<text x="151.9" y="99.8">Q3</text>
<text x="151.9" y="97.3">Q2</text>
<text x="195.1" y="117.6">LD</text>
<text x="195.1" y="120.2">U/D</text>
<text x="195.1" y="125.2">ENP</text>
<text x="195.1" y="122.7">ENP</text>
<text x="204.3" y="122.7">Tc</text>
<text x="195.1" y="127.8">CK</text>
<text x="195.1" y="131.6">P0</text>
<text x="204" y="131.6">Q0</text>
<text x="195.1" y="134.1">P1</text>
<text x="195.1" y="136.7">P2</text>
<text x="204" y="136.7">Q2</text>
<text x="204" y="134.1">Q1</text>
<text x="195.1" y="139.2">P3</text>
<text x="204" y="139.2">Q3</text>
<text x="66.8" y="209.1">LD</text>
<text x="113.8" y="209.1">LD</text>
<text x="165.9" y="207.8">LD</text>
<text x="66.8" y="211.6">U/D</text>
<text x="66.8" y="214.1">ENP</text>
<text x="76.1" y="214.1">Tc</text>
<text x="113.8" y="211.6">U/D</text>
<text x="113.8" y="214.1">ENP</text>
<text x="123.1" y="214.1">Tc</text>
<text x="165.9" y="210.3">U/D</text>
<text x="165.9" y="215.4">ENP</text>
<text x="165.9" y="212.9">ENP</text>
<text x="175.1" y="212.9">Tc</text>
<text x="66.8" y="219.2">CK</text>
<text x="66.8" y="216.7">ENP</text>
<text x="113.8" y="219.2">CK</text>
<text x="113.8" y="216.7">ENP</text>
<text x="165.9" y="217.9">CK</text>
<text x="165.9" y="221.8">P0</text>
<text x="174.8" y="221.8">Q0</text>
<text x="66.8" y="223">P0</text>
<text x="66.8" y="225.6">P1</text>
<text x="75.7" y="225.6">Q1</text>
<text x="75.7" y="223">Q0</text>
<text x="113.8" y="223">P0</text>
<text x="113.8" y="225.6">P1</text>
<text x="122.7" y="225.6">Q1</text>
<text x="122.7" y="223">Q0</text>
<text x="165.9" y="224.3">P1</text>
<text x="165.9" y="226.8">P2</text>
<text x="174.8" y="226.8">Q2</text>
<text x="174.8" y="224.3">Q1</text>
<text x="66.8" y="228.1">P2</text>
<text x="66.8" y="230.6">P3</text>
<text x="75.7" y="230.6">Q3</text>
<text x="75.7" y="228.1">Q2</text>
<text x="113.8" y="228.1">P2</text>
<text x="113.8" y="230.6">P3</text>
<text x="122.7" y="230.6">Q3</text>
<text x="122.7" y="228.1">Q2</text>
<text x="165.9" y="229.4">P3</text>
<text x="174.8" y="229.4">Q3</text>
</g>
</svg>
